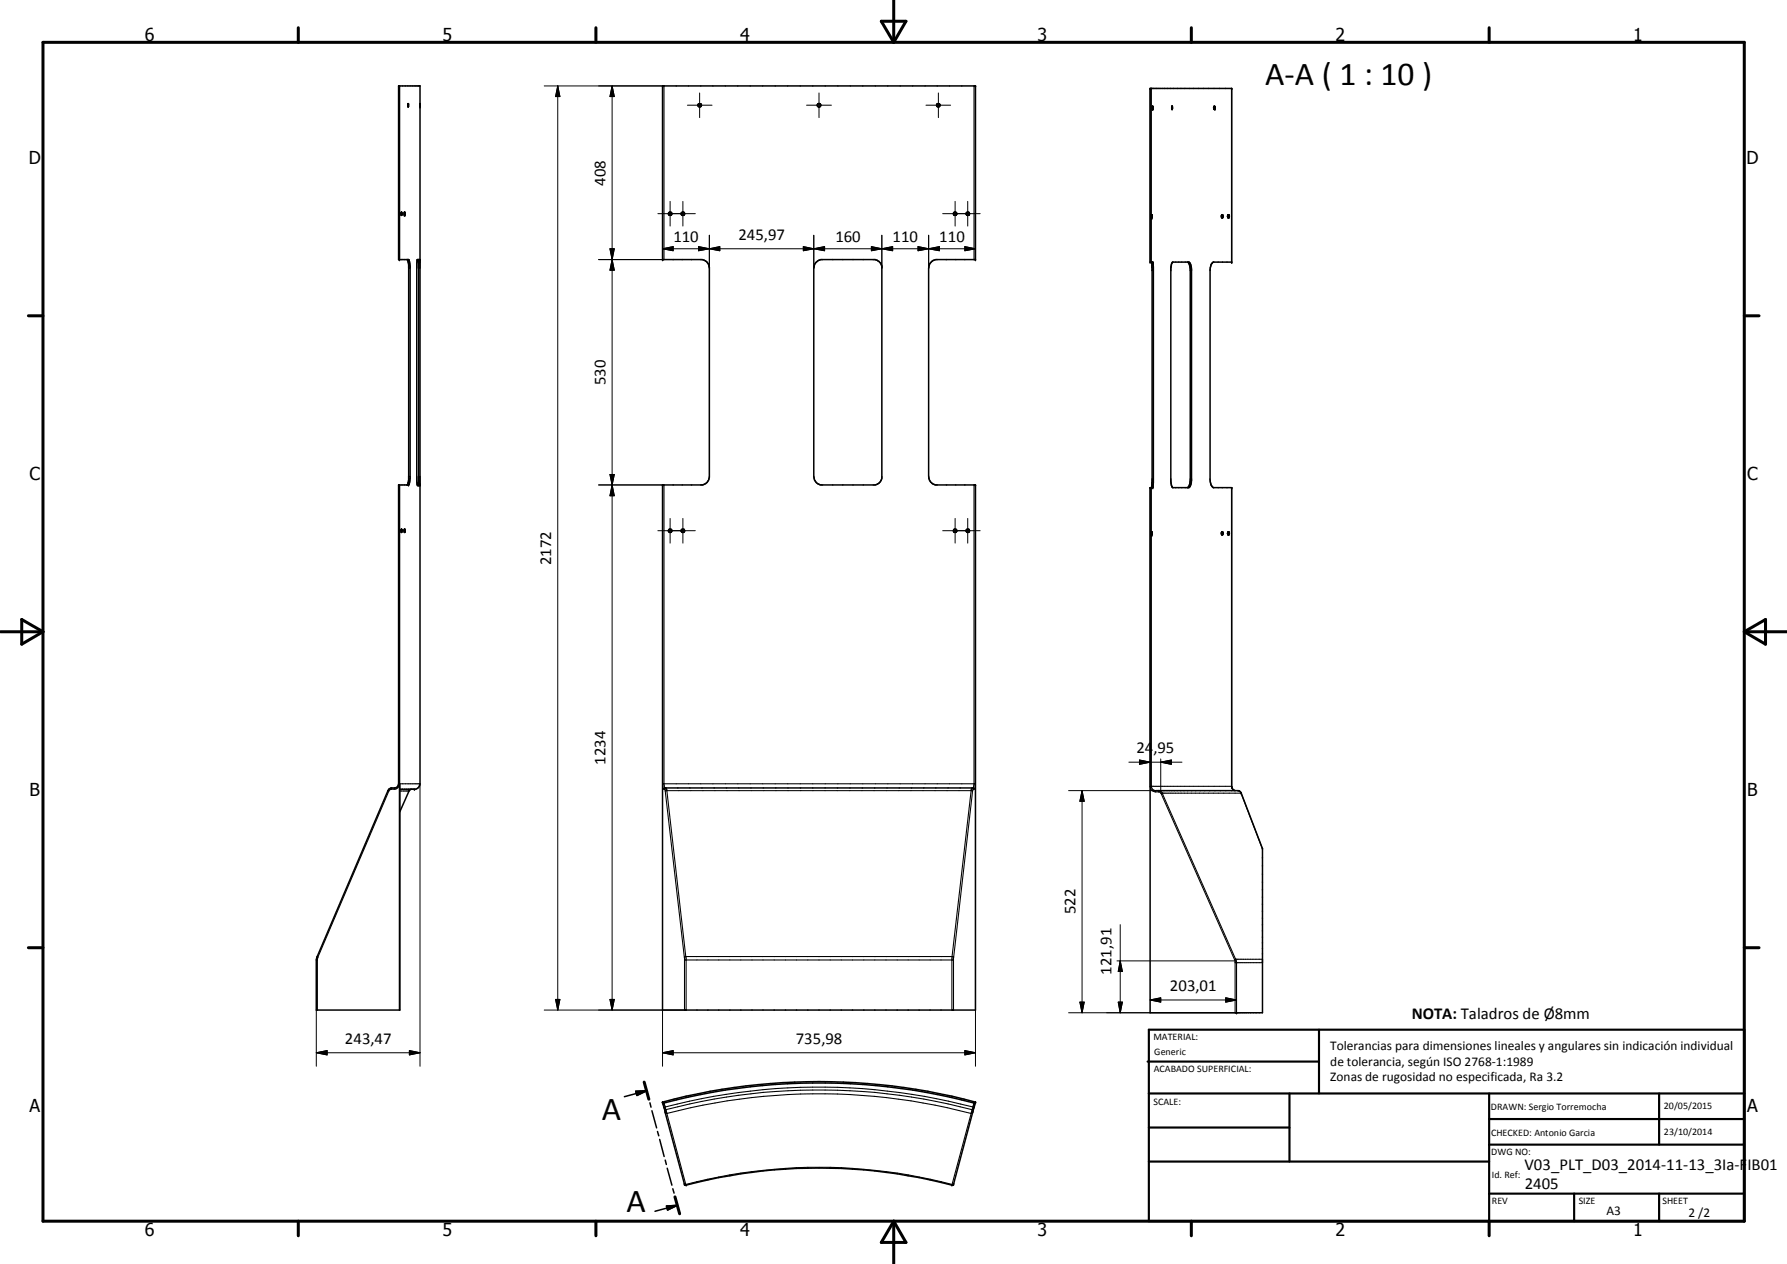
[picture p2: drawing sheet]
<svg xmlns="http://www.w3.org/2000/svg" width="420mm" height="297mm" viewBox="0 0 420 297" stroke-linecap="round" stroke-linejoin="round" font-family="sans-serif">
<g fill="none" stroke="#000" stroke-width=".35">
<path d="M93.9 20.2v40.8M95.9 24.4h.1v.7zM96 24.3v.1M155.8 20.2h73.6v40.8l-9.6 .1a2.04 2.04 0 0 0-1.5 1.9l.1 49.2a1.9 1.9 0 0 0 1.6 1.8h9.4v123.4h-73.6v-123.4h9.3a2 2 0 0 0 1.7-1.8v-49.4l-.2-.6a2.04 2.04 0 0 0-1.5-1.2h-9.3zM164.8 24.5l.1 .1M164.9 24.9h-.1M192.3 24.4h.6v.5a.41 .41 0 0 1-.3 .3 .41 .41 0 0 1-.4-.3zM220.2 24.9h.1M220.9 24.5l.1 .1M271 24.9v.8M271 25v.7M275.5 24.9l.1 .8z"/>
<path d="M285.4 25.5v.1M285.4 25.1v.1M285.4 25l.3 .1-.2 .6zM285.7 25v.1M94.4 49.9v.7M94.4 49.8l.1 .3-.1 .5M94.4 49.8v.1M94.4 50.6h.1M94.4 50.5h.1M94.4 49.9l.1 .1M95.2 49.9v.7M95.2 49.8v.1"/>
<path d="M95.2 50.6h.1M95.2 49.8l-.2 .3 .2 .5M270.7 50.5v.7M270.8 50.5v.7M270.8 50.5v.6M287.2 50.6v.5M287.2 50.6l.3-.1v.6M287.2 51.1h.1M287.2 51.1l.1 .1 .2-.1M287.5 51.1h.1M288.7 50.6l.2-.1 .1 .2v.5h-.3M288.7 50.6v.5"/>
<path d="M288.7 51.1h.1M288.7 50.6v.6M288.7 51.2h.1M288.7 50.5h.1M289 51.1h.1M95.8 61l.3 1.2v50.6l-.3 1.2M95.8 61.1h.1M98.5 61v53M98.8 61h-.7l-.1 .8v51.3l.1 .9h.7M191.8 61.7l1.2-.7 12.9 .1a2.03 2.03 0 0 1 1.4 1.5v50a1.98 1.98 0 0 1-1.5 1.4h-12.8a2.07 2.07 0 0 1-1.7-2v-49zM270.8 61.6l.1 1.4v50.2l-.1 1.4M275.6 61.7l3.9-.1 .4 .4 .3 1.2v49.7l-.3 1.4-.4 .3h-3.8l-.3-.6-.1-.8v-50.2z"/>
<path d="M279.2 61.6h.1M279.3 61.6v.1M279.3 61.7l.3 .3 .3 1.2v49.7l-.3 1.4-.4 .3M279.6 61.6v.1M93.9 114v123.4M94.4 124.3l.1 .3-.1 .5zM94.5 124.5h.1M94.5 125l-.1 .1M95.1 124.4h.1v.7zM160.9 124.6h.1M270.7 125v.7M270.8 125v.7"/>
<path d="M270.8 125.1v.5M287.2 125.1v.5M287.2 125.1l.2-.1 .2 .2-.2 .5-.2-.1M287.5 125v.1M288.7 125.1v.5M288.7 125l.3 .2-.1 .5h-.2l-.1-.3zM288.7 125v.1M94 184.2v53.2h-19.6v-11.8l.1-.6 16.7-39.2 .7-.6 1.4-.2 .4-.8v-70.2h2.4l.3-1.6v-49.8l-.3-1.6h-2.4v-40.8h5.1v164l-.4 .9-.7 .4h-3.7M96.8 185.5l-.5 .2-2.3 5.1M156.4 185.2h72.4M271.7 185.8h19.4l.7 .5 5 13.1v38.6h-26.4v-123.4h.6l.2-1.1v-50.8l-.2-1.1h-.6v-40.8h19.2v40.8h-4.3l-.5 .5-.3 1.3v49.4l.3 1.2 .5 .6h4.3v70.2a1.04 1.04 0 0 0 .8 1M149.5 256.5l2.5-.2-2.2 1.1z"/>
<path d="M151.5 254.3l1.1 4M152 256.3l-5.2 1.4M152.8 259.2l.3 1M155.8 259l5.3 19.5a125.8 125.8 0 0 1 63 0l5.2-19.4M155.8 259a142.6 142.6 0 0 1 73.6 0l-.1 .1M155.8 259l.1 .2a146.4 146.4 0 0 1 73.3 0l.1-.1M153.3 261l1.1 4M154.6 265.9l.3 1M155.1 267.8l1.1 4M156.4 272.6l.3 1M156.9 274.5l1.1 4M158.2 279.4l.3 1"/>
<path d="M156.7 283.4l2.5-.1-2.2 1.1zM158.7 281.3l1.1 3.9M159.2 283.3l-5.2 1.3"/>
<circle cx="164.5" cy="24.7" r=".41"/>
<circle cx="220.6" cy="24.7" r=".41"/>
<circle cx="157.6" cy="50.2" r=".41"/>
<circle cx="160.6" cy="50.2" r=".41"/>
<circle cx="224.5" cy="50.2" r=".39"/>
<circle cx="227.6" cy="50.2" r=".42"/>
<circle cx="157.5" cy="124.7" r=".41"/>
<circle cx="160.6" cy="124.7" r=".39"/>
<circle cx="224.6" cy="124.7" r=".41"/>
<circle cx="227.5" cy="124.7" r=".39"/>
</g>
<g fill="#000">
<circle cx="93.9" cy="20.2" r=".18"/>
<circle cx="98.8" cy="25.1" r=".18"/>
<circle cx="98.8" cy="24.4" r=".18"/>
<circle cx="98.8" cy="24.3" r=".18"/>
<circle cx="155.8" cy="20.2" r=".18"/>
<circle cx="229.4" cy="20.2" r=".18"/>
<circle cx="270.4" cy="20.8" r=".18"/>
<circle cx="271" cy="25.7" r=".18"/>
<circle cx="285.7" cy="25.7" r=".18"/>
<circle cx="289.6" cy="20.8" r=".18"/>
<circle cx="95.1" cy="50.5" r=".18"/>
<circle cx="95.2" cy="50.5" r=".18"/>
<circle cx="270.7" cy="51.2" r=".18"/>
<circle cx="270.7" cy="50.5" r=".18"/>
<circle cx="270.8" cy="51.2" r=".18"/>
<circle cx="270.8" cy="50.5" r=".18"/>
<circle cx="93.9" cy="61" r=".18"/>
<circle cx="96" cy="61" r=".18"/>
<circle cx="98.2" cy="61" r=".18"/>
<circle cx="98.5" cy="61" r=".18"/>
<circle cx="98.8" cy="61" r=".18"/>
<circle cx="155.8" cy="61" r=".18"/>
<circle cx="229.4" cy="61" r=".18"/>
<circle cx="270.4" cy="61.6" r=".18"/>
<circle cx="270.7" cy="61.6" r=".18"/>
<circle cx="271" cy="61.6" r=".18"/>
<circle cx="289.6" cy="61.6" r=".18"/>
<circle cx="93.9" cy="114" r=".18"/>
<circle cx="96" cy="114" r=".18"/>
<circle cx="98.2" cy="114" r=".18"/>
<circle cx="98.5" cy="114" r=".18"/>
<circle cx="98.8" cy="114" r=".18"/>
<circle cx="155.8" cy="114" r=".18"/>
<circle cx="229.4" cy="114" r=".18"/>
<circle cx="270.4" cy="114.6" r=".18"/>
<circle cx="270.7" cy="114.6" r=".18"/>
<circle cx="271" cy="114.6" r=".18"/>
<circle cx="289.6" cy="114.6" r=".18"/>
<circle cx="94.4" cy="124.4" r=".18"/>
<circle cx="95.1" cy="124.4" r=".18"/>
<circle cx="270.7" cy="125.7" r=".18"/>
<circle cx="270.7" cy="125" r=".18"/>
<circle cx="270.8" cy="125.7" r=".18"/>
<circle cx="270.8" cy="125" r=".18"/>
<circle cx="97.4" cy="185.5" r=".18"/>
<circle cx="290.7" cy="238" r=".18"/>
<circle cx="155.8" cy="259" r=".18"/>
<circle cx="229.4" cy="259" r=".18"/>
<circle cx="160.9" cy="278.3" r=".18"/>
<circle cx="224.2" cy="278.3" r=".18"/>
</g>
<g fill="none" stroke="#000" stroke-width=".25">
<path d="M93.9 20.2v40.8M155.8 20.2v40.8M156.1 20.2v40.8M229 20.2v40.8M229.4 20.2v40.8M270.4 20.8v40.8M270.7 20.8v40.8M289.6 20.8v40.8M96.1 63h.3M98.5 63h.3M270.9 63.6h.3M279.9 63.6h.3"/>
<path d="M93.9 114v70.4l-.2 .5a1.49 1.49 0 0 1-1.6 .6M96.1 112h.3M98.5 112h.3M155.8 114v70.7l.2 .8h.3M156.1 114v70.4l.3 .8-.3 .3M229 114v70.4l-.2 .8M229.4 114v70.4l-.3 1.1h-.3M270.4 114.6v70.2M270.7 114.6v70.4l.3 .5 .7 .3M270.9 112.6h.3M279.9 112.6h.3M289.6 114.6v70.4l.2 .5 .6 .3"/>
<path d="M91.2 185.8l.2 .1M91.4 185.9l-16.7 39M92.1 185.5l-.7 .4M92.1 185.2v.3M92.7 185.2v.3M93.7 184.2h.2M94 184.2h4.8M94 185.9h2.2M155.8 184.2h73.6M156.3 185.5l.1 .4M156.4 185.9l4.5 39M156.6 185.2h.1"/>
<path d="M156.6 185.2l4.7 40v12.2M156.6 185.2l-.3 .3M156.7 185.3h.1M228.5 185.3h-.1M228.6 185.8l.1 .1M228.6 185.8l-72.2 .1M228.7 185.9l-4.5 39M228.8 185.2l.2 .3M228.8 185.2h.1M228.8 185.5l-.1 .4M228.8 185.5l-.3-.3-.2 .5-4.5 39.1v12.6M270.4 184.8h19.2"/>
<path d="M270.4 184.8l.4 .9 .9 .4M271.7 185.8h.1M271.7 186.1h.9l.4 .4M271.7 185.8v.3M272.4 185.8h.1M272.4 185.8l.4 .1 .5 .5M272.4 185.8v.3M273 186.5l17.3 39M273.3 186.4h.1M273.3 186.4h18.5M273.3 186.4l17.2 39M273.3 186.4l-.3 .1"/>
<path d="M289.6 184.8h.1M291 185.8l.5 .2 .3 .4M291.8 186.4h.1M291.8 186.4l5 13.1M74.4 225.6h.2M74.6 224.8l.1 .1M74.7 224.9l-.1 .5v12M160.9 224.9l.3-.1h62.8l.2 .1M160.9 224.9v12.5M160.9 225.6h63.3M224.2 224.9v12.5M290.3 225.5l.1 .3v12.2"/>
<path d="M290.4 226.2h6.4M290.5 225.4h.1M290.5 225.4l.2 .8M290.7 226.2h.1M290.7 226.2v11.8M296.8 225.4l-6.5 .1M156.1 259.2h.1M156.1 259.2l.3 .9M229 259.2h.1M229 259.2l-.2 .9M156.1 260.2h.1M156.3 260.9h.1"/>
<path d="M156.4 261.5l.4 .2M156.4 260.1l-.3 .1M156.4 260.1l.1 .7M156.4 260.1a142.6 142.6 0 0 1 72.4 0M156.5 260.8l.3 .9M156.5 260.8l-.2 .1M156.5 260.8a142.6 142.6 0 0 1 72 0M156.8 261.7l4.4 16.6M156.8 261.7a140.3 140.3 0 0 1 71.5 0M160.9 278.2l.3 .1M161.2 278.3l.1 .1M161.2 278.3a123 123 0 0 1 62.6 0"/>
<path d="M161.3 278.4v.1M161.3 278.5h.1M223.8 278.5h.1M223.8 278.3v.2M224.2 278.2l-.4 .1M228.3 261.7l-4.5 16.6M228.5 260.8l-.2 .9M228.5 260.8l.3 .1M228.7 261.5l-.4 .2M228.8 260.1l.2 .1M228.8 260.1l-.3 .7M228.8 260.9h.1"/>
<path d="M229 260.2h.1"/>
</g>
<g fill="none" stroke="#000" stroke-width=".71">
<path d="M10.1 9.9h400v277.1h-400zM70.1 6.5v3.4M140.1 6.5v3.4M207.2 5h5.8l-2.9 4.9zM210.1 0v9.9M280.1 6.5v3.4M350.1 6.5v3.4M6.7 74.2h3.4M410.1 74.2h3.5M.1 148.5h10M5.1 145.6l5 2.9-5 2.9zM410.1 148.5h10"/>
<path d="M410.1 148.5l5-2.9v5.8zM6.7 222.7h3.4M410.1 222.7h3.5M151.5 254.3l1.1 4M70.1 287v3.4M140.1 287v3.4M158.7 281.3l1.1 3.9M210.1 287v10M210.1 287l2.9 5h-5.8zM280.1 287v3.4M350.1 287v3.4"/>
</g>
<g fill="none" stroke="#000" stroke-width=".51">
<path d="M269.8 249.5h40.3M270.1 242h140v45h-140zM270.1 257h140M303.2 257v16M310.1 242v15M350.1 257v30M390.1 257v12M270.1 265h33.1M270.1 273h80M350.1 269h60M350.1 263h60M350.1 280.5h60"/>
<path d="M370.1 280.5v6.5M390.1 280.5v6.5"/>
</g>
<g fill="#000">
<path d="M131.1 20.2l.5 2.5h-1zM143.9 20.2l.5 2.5h-1zM143.4 58.5h1l-.5 2.5zM155.8 58.5l2.5-.5v.9zM164.2 58l2.6 .5-2.6 .4zM166.8 58.5l2.4-.5v.9zM188.9 58l2.4 .5-2.4 .4zM191.3 58.5l2.6-.5v.9zM204.9 58l2.4 .5-2.4 .4zM207.3 58.5l2.6-.5v.9zM215.8 58l2.5 .5-2.5 .4zM218.3 58.5l2.6-.5v.9z"/>
<path d="M226.9 58l2.5 .5-2.5 .4zM143.9 61l.5 2.5h-1zM143.4 111.5h1l-.5 2.5zM143.9 114l.5 2.5h-1zM267.9 178.6l2.5 .5-2.5 .5zM272.9 179.1l2.5-.5v1zM254.4 185.8l.5 2.5h-1zM130.6 234.9h1l-.5 2.5zM143.4 234.9h1l-.5 2.5zM253.9 235.5h1l-.5 2.5zM262.9 235.5h1l-.5 2.5zM263.4 225.8l.5 2.5h-1z"/>
<path d="M270.4 235l2.5-.5v1zM288.2 234.5l2.5 .5-2.5 .5zM74.4 247.4l2.5-.5v1zM96.3 246.9l2.5 .5-2.5 .5zM149.5 256.5l2.5-.2-2.2 1.1zM155.8 247.4l2.5-.5v1zM226.9 246.9l2.5 .5-2.5 .5zM156.7 283.4l2.5-.1-2.2 1.1z"/>
</g>
<g fill="none" stroke="#000" stroke-width=".24">
<path d="M128 20.2h28.1M131.1 20.2l.5 2.5h-1zM131.1 20.2v217.2M143.9 20.2l.5 2.5h-1zM143.9 20.2v217.2M161.6 24.7h5.8M164.5 21.8v5.8M189.6 24.7h5.9M192.6 21.8v5.8M217.7 24.7h5.8M220.6 21.8v5.8M143.4 58.5h1l-.5 2.5z"/>
<path d="M143.4 58.5h1l-1 5h1zM154.7 50.2h8.8M155.8 58.5l2.5-.5v.9zM155.8 58.5h73.6M157.6 47.3v5.8M160.6 47.3v5.8M164.2 58l2.6 .5-2.6 .4zM166.8 58.5l2.4-.5v.9zM166.8 55.3v7.7M188.9 58l2.4 .5-2.4 .4zM191.3 58.5l2.6-.5v.9zM191.3 55.3v7.7"/>
<path d="M204.9 58l2.4 .5-2.4 .4zM207.3 58.5l2.6-.5v.9zM207.3 55.3v7.7M215.8 58l2.5 .5-2.5 .4zM218.3 58.5l2.6-.5v.9zM218.3 55.3v7.7M221.6 50.2h8.9M224.6 47.3v5.8M226.9 58l2.5 .5-2.5 .4zM227.5 47.3v5.8M140.7 61h15.4M143.9 61l.5 2.5h-1z"/>
<path d="M140.7 114h15.4M143.4 111.5h1l-.5 2.5zM143.9 114l.5 2.5h-1zM154.7 124.7h8.8M157.6 121.8v5.8M160.6 121.8v5.8M221.6 124.7h8.9M224.6 121.8v5.8M227.5 121.8v5.8M265.4 179.1h12.5M267.9 178.6l2.5 .5-2.5 .5zM272.9 179.1l2.5-.5v1z"/>
<path d="M272.9 178.4v7.6M98.8 184.2v66.4M251.2 185.8h20.5M254.4 185.8l.5 2.5h-1zM254.4 185.8v52.2M263.4 217.3v20.7M74.4 237.4v13.2M128 237.4h33.3M130.6 234.9h1l-.5 2.5zM143.4 234.9h1l-.5 2.5zM155.8 237.4v13.2M229.4 237.4v13.2"/>
<path d="M251.2 238h39.5M253.9 235.5h1l-.5 2.5zM262.6 225.8h28M262.9 235.5h1l-.5 2.5zM263.4 225.8l.5 2.5h-1zM270.4 235l2.5-.5v1zM270.4 235h20.3M288.2 234.5l2.5 .5-2.5 .5zM74.4 247.4l2.5-.5v1zM74.4 247.4h24.4M96.3 246.9l2.5 .5-2.5 .5zM155.8 247.4l2.5-.5v1z"/>
<path d="M155.8 247.4h73.6M226.9 246.9l2.5 .5-2.5 .5z"/>
</g>
<g font-size="7.9">
<text x="297.5" y="20">A-A ( 1 : 10 )</text>
<text x="141.5" y="263.1">A</text>
<text x="147.3" y="284.9">A</text>
</g>
<g font-size="4.2">
<text x="34" y="9.6">6</text>
<text x="104" y="9.6">5</text>
<text x="174" y="9.6">4</text>
<text x="244" y="9.6">3</text>
<text x="314" y="9.6">2</text>
<text x="384" y="9.6">1</text>
<text x="6.8" y="38.7">D</text>
<text x="410.6" y="38.7">D</text>
<text x="7" y="112.9">C</text>
<text x="410.8" y="112.9">C</text>
<text x="7" y="187.1">B</text>
<text x="410.8" y="187.1">B</text>
<text x="7" y="261.4">A</text>
<text x="410.8" y="261.4">A</text>
<text x="34" y="290.4">6</text>
<text x="104" y="290.4">5</text>
<text x="174" y="290.4">4</text>
<text x="244" y="290.4">3</text>
<text x="314" y="290.4">2</text>
<text x="384" y="290.4">1</text>
</g>
<g font-size="3.9">
<text x="142.4" y="43.6" transform="rotate(-90 142.4 43.6)">408</text>
<text x="158.3" y="56.9">110</text>
<text x="173.6" y="56.4">245,97</text>
<text x="196.4" y="56.9">160</text>
<text x="209.9" y="56.9">110</text>
<text x="220.8" y="56.9">110</text>
<text x="142.4" y="90.5" transform="rotate(-90 142.4 90.5)">530</text>
<text x="129.6" y="132.8" transform="rotate(-90 129.6 132.8)">2172</text>
<text x="142.4" y="179.7" transform="rotate(-90 142.4 179.7)">1234</text>
<text x="267.2" y="177">24,95</text>
<text x="252.8" y="214.9" transform="rotate(-90 252.8 214.9)">522</text>
<text x="261.3" y="229" transform="rotate(-90 261.3 229)">121,91</text>
<text x="275.1" y="232.9">203,01</text>
<text x="331.9" y="239.4">NOTA: Taladros de Ø8mm</text>
<text x="81.1" y="245.3">243,47</text>
<text x="187.1" y="245.3">735,98</text>
<text x="358.5" y="275">V03_PLT_D03_2014-11-13_3Ia-FIB01</text>
<text x="358.5" y="279.4">2405</text>
</g>
<g font-size="3.1">
<text x="312.7" y="246.8">Tolerancias para dimensiones lineales y angulares sin indicación individual</text>
<text x="312.7" y="250.4">de tolerancia, según ISO 2768-1:1989</text>
<text x="312.7" y="254">Zonas de rugosidad no especificada, Ra 3.2</text>
<text x="377.7" y="285.6">A3</text>
<text x="397" y="285.9">2 /2</text>
</g>
<g font-size="2.4">
<text x="271.2" y="244.4">MATERIAL:</text>
<text x="271.3" y="252">ACABADO SUPERFICIAL:</text>
<text x="271.4" y="247.9">Generic</text>
<text x="271.2" y="259.7">SCALE:</text>
<text x="350.6" y="260.8">DRAWN: Sergio Torremocha</text>
<text x="391.2" y="260.6">20/05/2015</text>
<text x="350.6" y="267">CHECKED: Antonio Garcia</text>
<text x="391.2" y="266.7">23/10/2014</text>
<text x="350.6" y="271.4">DWG NO:</text>
<text x="350.8" y="276.9">Id. Ref:</text>
<text x="350.8" y="282.8">REV</text>
<text x="371.2" y="282.9">SIZE</text>
<text x="390.9" y="282.9">SHEET</text>
</g>
</svg>
